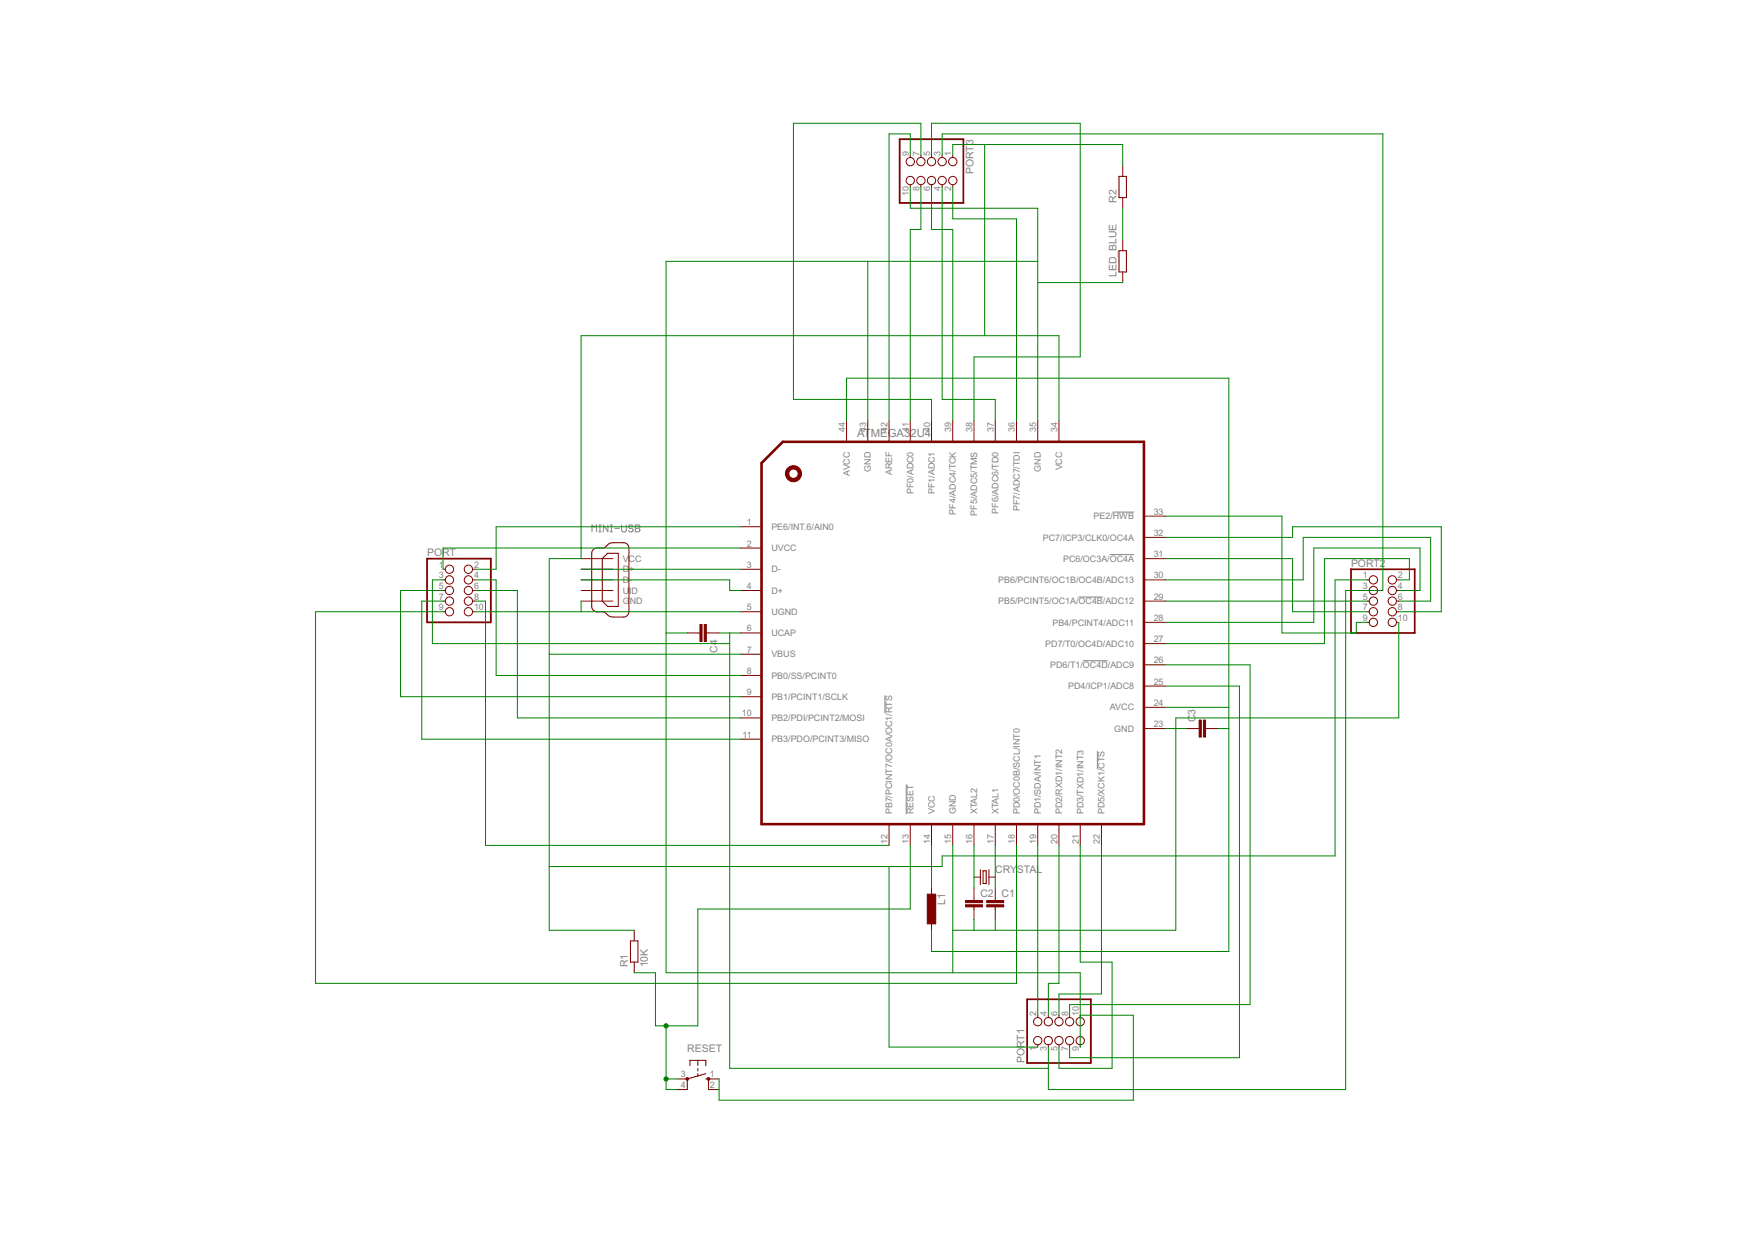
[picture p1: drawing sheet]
<svg xmlns="http://www.w3.org/2000/svg" width="420mm" height="297mm" viewBox="0 0 420 297" stroke-linecap="round" stroke-linejoin="round" font-family="sans-serif">
<g fill="none" stroke="#808080" stroke-width=".24">
<path d="M141.6 127.2v-1.6l.5 .5 .6-.5v1.6M143.2 127.2h.5M143.2 125.6h.5M143.5 125.6v1.6M145.4 125.6v1.6l-1.1-1.6v1.6M145.9 127.2h.6M145.9 125.6h.6M146.2 125.6v1.6M147 126.4h1.1M148.7 125.6v1.3l.2 .3h.6l.3-.3v-1.3M151.4 125.8l-.3-.2h-.5l-.3 .5 .3 .3h.5l.3 .2v.3l-.3 .3h-.5l-.3-.3M151.9 125.6h.9l.2 .2-.2 .6 .2 .5-.2 .3h-.9z"/>
<path d="M151.9 126.4h.9M265.4 132.6h5.8M266.1 122.5h5.1M257.9 142.8h5.8M259 158h5.9M211.6 166.3v4.2M262.4 179.6v4.3M216.7 187.6v7.2"/>
</g>
<path d="M187.2 105.7h86.4v91.4h-91.5v-86.4z" fill="none" stroke="#800000" stroke-width=".61"/>
<g fill="none" stroke="#800000" stroke-width=".24">
<path d="M217.7 37.1v.6M220.2 37.1v.6M222.8 37.1v.6M225.3 37.1v.6M227.8 37.1v.6M268.5 39.6v2.6M217.7 44.2v.5M220.2 44.2v.5M222.8 44.2v.5M225.3 44.2v.5M227.8 44.2v.5M268.5 47.3v2.5"/>
<path d="M268.5 57.4v2.6M268.5 65v2.6M202.4 100.6v5.1M207.5 100.6v5.1M212.6 100.6v5.1M217.7 100.6v5.1M222.8 100.6v5.1M227.8 100.6v5.1M232.9 100.6v5.1M238 100.6v5.1M243.1 100.6v5.1M248.2 100.6v5.1"/>
<path d="M253.2 100.6v5.1M105.9 136.1h.6M105.9 138.7h.6M113 136.1h.6M113 138.7h.6M139 136.1h7.6M139 133.6h7.6M139 138.7h7.6M177 136.1h5.1M177 126h5.1M177 131.1h5.1M273.6 123.4h5"/>
<path d="M273.6 128.5h5M273.6 133.6h5M273.6 138.7h5M326.9 138.7h.5M333.9 138.7h.6M105.9 141.2h.6M105.9 143.8h.6M105.9 146.3h.6M113 141.2h.6M113 143.8h.6M113 146.3h.6M139 141.2h7.6"/>
<path d="M139 143.8h7.6M164.4 151.4h3M168.9 151.4h3.1M177 141.2h5.1M177 151.4h5.1M177 146.3h5.1M177 156.5h5.1M273.6 159h5M273.6 148.8h5M273.6 153.9h5M273.6 143.8h5M326.9 148.8h.5"/>
<path d="M326.9 141.2h.5M326.9 143.8h.5M326.9 146.3h.5M333.9 148.8h.6M333.9 141.2h.6M333.9 143.8h.6M333.9 146.3h.6M177 166.6h5.1M177 171.7h5.1M177 176.8h5.1M177 161.5h5.1M273.6 169.2h5"/>
<path d="M273.6 174.2h5M273.6 164.1h5M283.7 174.2h3.1M288.3 174.2h3M212.6 197.1v5.1M217.7 197.1v5.1M222.8 197.1v5.1M227.8 197.1v5.1M232.9 197.1v5.1M238 197.1v5.1M243.1 197.1v5.1M248.2 197.1v5.1"/>
<path d="M253.2 197.1v5.1M258.3 197.1v5.1M263.4 197.1v5.1M222.8 212.3v2.6M222.8 219.9v2.6M232.9 212.3v3.1M232.9 216.9v3M232.9 209.8h1.5M236.5 209.8h1.5M238 212.3v3.1M238 216.9v3M151.7 222.5v2.5"/>
<path d="M151.7 230.1v2.5M161.8 258h2.6v2.6h-2.6M166.9 253.6v1.3M166.9 255.5v.6M166.9 256.8v.6M172 258h-2.6v2.6h2.6M248.2 242.8v.6M248.2 249.9v.5M250.7 242.8v.6M250.7 249.9v.5M253.2 242.8v.6M253.2 249.9v.5"/>
<path d="M255.8 242.8v.6M255.8 249.9v.5M258.3 242.8v.6M258.3 249.9v.5"/>
<circle cx="217.7" cy="38.7" r=".99"/>
<circle cx="220.2" cy="38.7" r=".99"/>
<circle cx="222.8" cy="38.7" r=".99"/>
<circle cx="225.3" cy="38.7" r=".99"/>
<circle cx="227.8" cy="38.7" r=".99"/>
<circle cx="217.7" cy="43.2" r=".99"/>
<circle cx="220.2" cy="43.2" r=".99"/>
<circle cx="222.8" cy="43.2" r=".99"/>
<circle cx="225.3" cy="43.2" r=".99"/>
<circle cx="227.8" cy="43.2" r=".99"/>
<circle cx="107.5" cy="136.1" r=".99"/>
<circle cx="107.5" cy="138.7" r=".99"/>
<circle cx="112" cy="138.7" r=".99"/>
<circle cx="112" cy="136.1" r=".99"/>
<circle cx="328.4" cy="138.7" r=".99"/>
<circle cx="333" cy="138.7" r=".99"/>
<circle cx="107.5" cy="143.8" r=".99"/>
<circle cx="107.5" cy="141.2" r=".99"/>
<circle cx="107.5" cy="146.3" r=".99"/>
<circle cx="112" cy="141.2" r=".99"/>
<circle cx="112" cy="143.8" r=".99"/>
<circle cx="112" cy="146.3" r=".99"/>
<circle cx="328.4" cy="148.8" r=".99"/>
<circle cx="328.4" cy="143.8" r=".99"/>
<circle cx="328.4" cy="146.3" r=".99"/>
<circle cx="328.4" cy="141.2" r=".99"/>
<circle cx="333" cy="143.8" r=".99"/>
<circle cx="333" cy="146.3" r=".99"/>
<circle cx="333" cy="141.2" r=".99"/>
<circle cx="333" cy="148.8" r=".99"/>
<circle cx="248.2" cy="244.3" r=".99"/>
<circle cx="248.2" cy="248.9" r=".99"/>
<circle cx="250.7" cy="248.9" r=".99"/>
<circle cx="250.7" cy="244.3" r=".99"/>
<circle cx="253.2" cy="248.9" r=".99"/>
<circle cx="253.2" cy="244.3" r=".99"/>
<circle cx="255.8" cy="244.3" r=".99"/>
<circle cx="255.8" cy="248.9" r=".99"/>
<circle cx="258.3" cy="248.9" r=".99"/>
<circle cx="258.3" cy="244.3" r=".99"/>
</g>
<g fill="#800000" stroke="#800000" stroke-width=".24">
<path d="M188.3 112.1a1.93 1.93 0 0 1 3.1 .1 1.93 1.93 0 0 1-1.1 2.9 1.93 1.93 0 0 1-2.5-1.8h.8a1.12 1.12 0 0 1 1.7-1 1.12 1.12 0 0 1 .1 1.9 1.12 1.12 0 0 1-1.7-.6l-.1-.3h-.8z" fill-rule="evenodd"/>
<path d="M164.1 257.8h.5v.5h-.5z" fill-rule="evenodd"/>
<path d="M169.2 257.8h.5v.5h-.5z" fill-rule="evenodd"/>
</g>
<path d="M267.6 42.2h1.8v5.1h-1.8zM267.6 60h1.8v5h-1.8zM142 131.3a2.67 2.67 0 0 1 2-.2l.6-.2 1.3-1 .7-.1 3.1 .1 .6 .6 .1 .6v15.2l-.1 .6-.4 .4-.5 .3h-2.8l-1-.3-.8-.7a2.57 2.57 0 0 0-2-.3l-.8-.3-.5-1v-12.7zM145.3 132.3h2.5v12.7h-2.5l-1.3-1.2v-10.2zM234.4 208v3.6M235.1 208.3h.7v3h-.7zM236.5 208v3.6M150.8 225h1.7v5.1h-1.7zM165 254.9v-1.3h3.8v1.3M168.8 258h.6M168.8 256.8l-4.4 1.2" fill="none" stroke="#800000" stroke-width=".25"/>
<g fill="#800000" stroke="#800000" stroke-width=".24">
<path d="M236 216.4h4v.5h-4z"/>
<path d="M236 215.4h4v.5h-4z"/>
<path d="M230.9 216.4h4v.5h-4z"/>
<path d="M230.9 215.4h4v.5h-4z"/>
<path d="M221.7 213.8h2.1v7.2h-2.1z"/>
<path d="M287.8 172.2h.5v4.1h-.5z"/>
<path d="M286.8 172.2h.5v4.1h-.5z"/>
<path d="M167.4 149.4h.5v4h-.5z"/>
<path d="M168.4 149.4h.5v4h-.5z"/>
</g>
<path d="M215.1 33.3h15.3v15.2h-15.3zM102.1 133.6h15.3v15.2h-15.3zM323.1 136.1h15.2v15.3h-15.2zM245.6 239h15.3v15.2h-15.3z" fill="none" stroke="#800000" stroke-width=".42"/>
<g fill="none" stroke="#008000" stroke-width=".24">
<path d="M217.7 37.1v-5.1h-5.1v68.6M220.2 37.1v-7.6h-30.5v66h33.1v5.1M222.8 37.1v-7.6h35.5v55.9h-25.4v15.2M225.3 37.1v-5.1h105.4v109.2h-8.9v119.4h-71.1v-10.2M227.8 37.1v-2.5h40.7v5M235.5 34.6v45.7M217.7 44.7v5.1h30.5v50.8M220.2 44.7v10.2h-2.5v45.7M222.8 44.7v10.2h5v45.7M225.3 44.7v50.8h12.7v5.1M227.8 44.7v7.6h15.3v48.3M268.5 49.8v7.6"/>
<path d="M207.5 62.5v38.1M248.2 62.5h-88.9v170.1h99v17.8M248.2 67.6h20.3M202.4 100.6v-10.2h91.5v137.2h-71.1v-5.1M253.2 100.6v-20.3h-114.2v53.3h-7.7v88.9h20.4M105.9 138.7h-2.5v15.2h71.1M113.6 138.7h5v22.8h58.4M139 138.7h35.5v2.5h2.5M139 136.1h38M177 131.1h-71.1v5M177 126h-58.4v10.1h-5M278.6 133.6h30.5v12.7h17.8"/>
<path d="M278.6 138.7h33v-10.2h30.5v15.3h-7.6M278.6 123.4h28v28h17.7v-2.6h2.6M278.6 128.5h30.5v-2.5h35.6v20.3h-10.2M326.9 138.7h-7.6v66h-94v2.5h-94M334.5 138.7h2.5v-5.1h-20.3v20.3h-38.1M105.9 141.2h-10.1v25.4h81.2M105.9 143.8h-5v33h76.1M105.9 146.3h-30.4v88.9h167.6v-33M113.6 141.2h10.1v30.5h53.3M113.6 143.8h2.5v58.4h96.5M113.6 146.3h63.4M131.3 156.5h45.7"/>
<path d="M139 143.8v2.5M159.3 151.4h5.1M172 151.4h5M174.5 151.4v104.1h76.2M278.6 143.8h48.3M278.6 159h20.3v81.3h-43.1v2.5M334.5 141.2h5.1v-10.1h-25.4v17.7h-35.6M334.5 148.8v22.9h-53.3v50.8h-53.4M278.6 169.2h15.3M278.6 174.2h5.1M278.6 164.1h17.8v88.9h-40.6v-2.6M291.3 174.2h2.6"/>
<path d="M212.6 207.2v43.2h35.6M217.7 202.2v15.2h-50.8v27.9h-10.2v-12.7h-5M222.8 202.2v10.1M227.8 202.2v30.4M232.9 202.2v10.1M232.9 219.9v2.6M238 202.2v10.1M238 219.9v2.6M248.2 202.2v40.6M253.2 202.2v33h-2.5v7.6M258.3 202.2v27.9h7.6v25.4h-12.7v-5.1M263.4 202.2v35.5h-10.2v5.1"/>
<path d="M159.3 245.3v15.3h2.5M159.3 258h2.5M258.3 242.8h12.7v20.3h-99v-5.1"/>
</g>
<g fill="#008000" stroke="#008000" stroke-width=".24">
<circle cx="159.3" cy="258" r=".51"/>
<circle cx="159.3" cy="245.3" r=".51"/>
</g>
<g font-size="3" fill="#808080">
<text x="205" y="104.4">AT</text>
<text x="208.2" y="104.4">MEGA3</text>
<text x="217.7" y="104.4">2U4</text>
</g>
<g font-size="2.8" fill="#808080">
<text x="232.8" y="41.6" transform="rotate(-90 232.8 41.6)">PORT3</text>
<text x="267" y="48.5" transform="rotate(-90 267 48.5)">R2</text>
<text x="267" y="66.3" transform="rotate(-90 267 66.3)">LED_BLUE</text>
<text x="102.1" y="133">PORT</text>
<text x="323.1" y="135.5">PORT2</text>
<text x="171.6" y="156.1" transform="rotate(-90 171.6 156.1)">C4</text>
<text x="285.9" y="172.7" transform="rotate(-90 285.9 172.7)">C</text>
<text x="285.9" y="170.9" transform="rotate(-90 285.9 170.9)">3</text>
<text x="238" y="208.8">CRY</text>
<text x="243.2" y="208.8">STAL</text>
<text x="234.4" y="214.5">C2</text>
<text x="239.5" y="214.5">C1</text>
<text x="226" y="216.4" transform="rotate(-90 226 216.4)">L1</text>
<text x="150.2" y="231.4" transform="rotate(-90 150.2 231.4)">R1</text>
<text x="155" y="231.4" transform="rotate(-90 155 231.4)">10K</text>
<text x="164.3" y="251.7">RESET</text>
<text x="245" y="254.2" transform="rotate(-90 245 254.2)">PORT1</text>
</g>
<g font-size="2.4" fill="#808080">
<text x="217.3" y="37.3" transform="rotate(-90 217.3 37.3)">9</text>
<text x="219.9" y="37.3" transform="rotate(-90 219.9 37.3)">7</text>
<text x="222.4" y="37.3" transform="rotate(-90 222.4 37.3)">5</text>
<text x="224.9" y="37.3" transform="rotate(-90 224.9 37.3)">3</text>
<text x="227.5" y="37.3" transform="rotate(-90 227.5 37.3)">1</text>
<text x="217.3" y="46.9" transform="rotate(-90 217.3 46.9)">10</text>
<text x="219.9" y="45.7" transform="rotate(-90 219.9 45.7)">8</text>
<text x="222.4" y="45.7" transform="rotate(-90 222.4 45.7)">6</text>
<text x="224.9" y="45.7" transform="rotate(-90 224.9 45.7)">4</text>
<text x="227.5" y="45.7" transform="rotate(-90 227.5 45.7)">2</text>
<text x="202.1" y="103.3" transform="rotate(-90 202.1 103.3)">44</text>
<text x="207.2" y="103.3" transform="rotate(-90 207.2 103.3)">43</text>
<text x="212.2" y="103.3" transform="rotate(-90 212.2 103.3)">42</text>
<text x="217.3" y="103.3" transform="rotate(-90 217.3 103.3)">41</text>
<text x="222.4" y="103.3" transform="rotate(-90 222.4 103.3)">40</text>
<text x="227.5" y="103.3" transform="rotate(-90 227.5 103.3)">39</text>
<text x="232.6" y="103.3" transform="rotate(-90 232.6 103.3)">38</text>
<text x="237.6" y="103.3" transform="rotate(-90 237.6 103.3)">37</text>
<text x="242.7" y="103.3" transform="rotate(-90 242.7 103.3)">36</text>
<text x="247.8" y="103.3" transform="rotate(-90 247.8 103.3)">35</text>
<text x="252.9" y="103.3" transform="rotate(-90 252.9 103.3)">34</text>
<text x="203.2" y="113.8" transform="rotate(-90 203.2 113.8)">AVCC</text>
<text x="208.3" y="112.8" transform="rotate(-90 208.3 112.8)">GND</text>
<text x="213.4" y="113.7" transform="rotate(-90 213.4 113.7)">AREF</text>
<text x="248.9" y="112.8" transform="rotate(-90 248.9 112.8)">GND</text>
<text x="254" y="112.5" transform="rotate(-90 254 112.5)">VCC</text>
<text x="218.4" y="118.2" transform="rotate(-90 218.4 118.2)">PF0/ADC0</text>
<text x="223.5" y="118.2" transform="rotate(-90 223.5 118.2)">PF1/ADC1</text>
<text x="178.6" y="125.6">1</text>
<text x="228.6" y="123.1" transform="rotate(-90 228.6 123.1)">PF4/ADC4/TCK</text>
<text x="233.7" y="123.3" transform="rotate(-90 233.7 123.3)">PF5/ADC5/TMS</text>
<text x="238.8" y="122.8" transform="rotate(-90 238.8 122.8)">PF6/ADC6/TD0</text>
<text x="243.8" y="122.3" transform="rotate(-90 243.8 122.3)">PF7/ADC7/TDI</text>
<text x="261.5" y="124.2">PE2/HWB</text>
<text x="275.9" y="123.1">33</text>
<text x="178.6" y="130.7">2</text>
<text x="184.5" y="126.8">PE6/INT.6/AIN0</text>
<text x="184.5" y="131.8">UVCC</text>
<text x="249.4" y="129.3">PC7/ICP3/CLK0/OC4A</text>
<text x="275.9" y="128.2">32</text>
<text x="105" y="135.8">1</text>
<text x="113.4" y="135.8">2</text>
<text x="148.9" y="134.4">VCC</text>
<text x="148.9" y="136.9">D</text>
<text x="150.5" y="136.9">+</text>
<text x="178.6" y="135.8">3</text>
<text x="184.5" y="136.9">D-</text>
<text x="254.2" y="134.4">PC6/OC3A/OC4A</text>
<text x="275.9" y="133.3">31</text>
<text x="105" y="138.3">3</text>
<text x="105" y="140.9">5</text>
<text x="105" y="143.4">7</text>
<text x="113.4" y="138.3">4</text>
<text x="113.4" y="140.9">6</text>
<text x="113.4" y="143.4">8</text>
<text x="148.9" y="139.4">D</text>
<text x="148.9" y="142">U</text>
<text x="150.5" y="139.4">-</text>
<text x="150.5" y="142">I</text>
<text x="151" y="142">D</text>
<text x="178.6" y="140.9">4</text>
<text x="184.5" y="142">D+</text>
<text x="238.7" y="139.4">PB6/PCINT6/OC1B/OC4B/ADC13</text>
<text x="275.9" y="143.4">29</text>
<text x="275.9" y="138.3">30</text>
<text x="325.9" y="138.3">1</text>
<text x="325.9" y="140.9">3</text>
<text x="325.9" y="143.4">5</text>
<text x="334.3" y="138.3">2</text>
<text x="334.3" y="140.9">4</text>
<text x="334.3" y="143.4">6</text>
<text x="105" y="145.9">9</text>
<text x="113.4" y="145.9">10</text>
<text x="148.9" y="144.5">G</text>
<text x="150.6" y="144.5">ND</text>
<text x="178.6" y="145.9">5</text>
<text x="184.5" y="147.1">UGND</text>
<text x="238.7" y="144.5">PB5/PCINT5/OC1A/OC4B/ADC12</text>
<text x="251.7" y="149.6">PB4/PCINT4/ADC11</text>
<text x="275.9" y="148.5">28</text>
<text x="325.9" y="145.9">7</text>
<text x="325.9" y="148.5">9</text>
<text x="334.3" y="145.9">8</text>
<text x="334.3" y="148.5">10</text>
<text x="178.6" y="151">6</text>
<text x="184.5" y="152.1">UCAP</text>
<text x="250" y="154.7">PD7/T0/OC4D/ADC10</text>
<text x="275.9" y="153.6">27</text>
<text x="178.6" y="161.2">8</text>
<text x="178.6" y="156.1">7</text>
<text x="184.5" y="157.2">VBUS</text>
<text x="251.1" y="159.8">PD6/T1/OC4D/ADC9</text>
<text x="275.9" y="158.6">26</text>
<text x="178.6" y="166.3">9</text>
<text x="184.5" y="167.4">PB1/PCINT1/SCLK</text>
<text x="184.5" y="162.3">PB0/SS/PCINT0</text>
<text x="255.4" y="164.8">PD4/ICP1/ADC8</text>
<text x="275.9" y="163.7">25</text>
<text x="177.4" y="171.3">10</text>
<text x="184.5" y="172.5">PB2/PDI/PCINT2/MOSI</text>
<text x="265.4" y="169.9">AVCC</text>
<text x="275.9" y="168.8">24</text>
<text x="275.9" y="173.9">23</text>
<text x="177.6" y="176.4">11</text>
<text x="184.5" y="177.5">PB3/PDO/PCINT3/MISO</text>
<text x="266.5" y="175">GND</text>
<text x="213.4" y="194.8" transform="rotate(-90 213.4 194.8)">PB7/PCINT7/OC0A/OC1/RTS</text>
<text x="218.4" y="194.8" transform="rotate(-90 218.4 194.8)">RESET</text>
<text x="223.5" y="194.8" transform="rotate(-90 223.5 194.8)">VCC</text>
<text x="228.6" y="194.8" transform="rotate(-90 228.6 194.8)">GND</text>
<text x="233.7" y="194.8" transform="rotate(-90 233.7 194.8)">XTAL2</text>
<text x="238.8" y="194.8" transform="rotate(-90 238.8 194.8)">XTAL1</text>
<text x="243.8" y="194.8" transform="rotate(-90 243.8 194.8)">PD0/OC0B/SCL/INT0</text>
<text x="248.9" y="194.8" transform="rotate(-90 248.9 194.8)">PD1/SDA/INT1</text>
<text x="254" y="194.8" transform="rotate(-90 254 194.8)">PD2/RXD1/INT2</text>
<text x="259.1" y="194.8" transform="rotate(-90 259.1 194.8)">PD3/TXD1/INT3</text>
<text x="264.2" y="194.8" transform="rotate(-90 264.2 194.8)">PD5/XCK1/CTS</text>
<text x="212.2" y="201.8" transform="rotate(-90 212.2 201.8)">12</text>
<text x="217.3" y="201.8" transform="rotate(-90 217.3 201.8)">13</text>
<text x="222.4" y="201.8" transform="rotate(-90 222.4 201.8)">14</text>
<text x="227.5" y="201.8" transform="rotate(-90 227.5 201.8)">15</text>
<text x="232.6" y="201.8" transform="rotate(-90 232.6 201.8)">16</text>
<text x="237.6" y="201.8" transform="rotate(-90 237.6 201.8)">17</text>
<text x="242.7" y="201.8" transform="rotate(-90 242.7 201.8)">18</text>
<text x="247.8" y="201.8" transform="rotate(-90 247.8 201.8)">19</text>
<text x="252.9" y="201.8" transform="rotate(-90 252.9 201.8)">20</text>
<text x="258" y="201.8" transform="rotate(-90 258 201.8)">21</text>
<text x="263" y="201.8" transform="rotate(-90 263 201.8)">22</text>
<text x="247.8" y="243" transform="rotate(-90 247.8 243)">2</text>
<text x="250.3" y="243" transform="rotate(-90 250.3 243)">4</text>
<text x="252.9" y="243" transform="rotate(-90 252.9 243)">6</text>
<text x="255.4" y="243" transform="rotate(-90 255.4 243)">8</text>
<text x="258" y="243" transform="rotate(-90 258 243)">10</text>
<text x="247.8" y="251.4" transform="rotate(-90 247.8 251.4)">1</text>
<text x="250.3" y="251.4" transform="rotate(-90 250.3 251.4)">3</text>
<text x="252.9" y="251.4" transform="rotate(-90 252.9 251.4)">5</text>
<text x="255.4" y="251.4" transform="rotate(-90 255.4 251.4)">7</text>
<text x="258" y="251.4" transform="rotate(-90 258 251.4)">9</text>
<text x="162.8" y="257.7">3</text>
<text x="169.8" y="257.7">1</text>
<text x="162.8" y="260.2">4</text>
<text x="169.8" y="260.2">2</text>
</g>
</svg>
